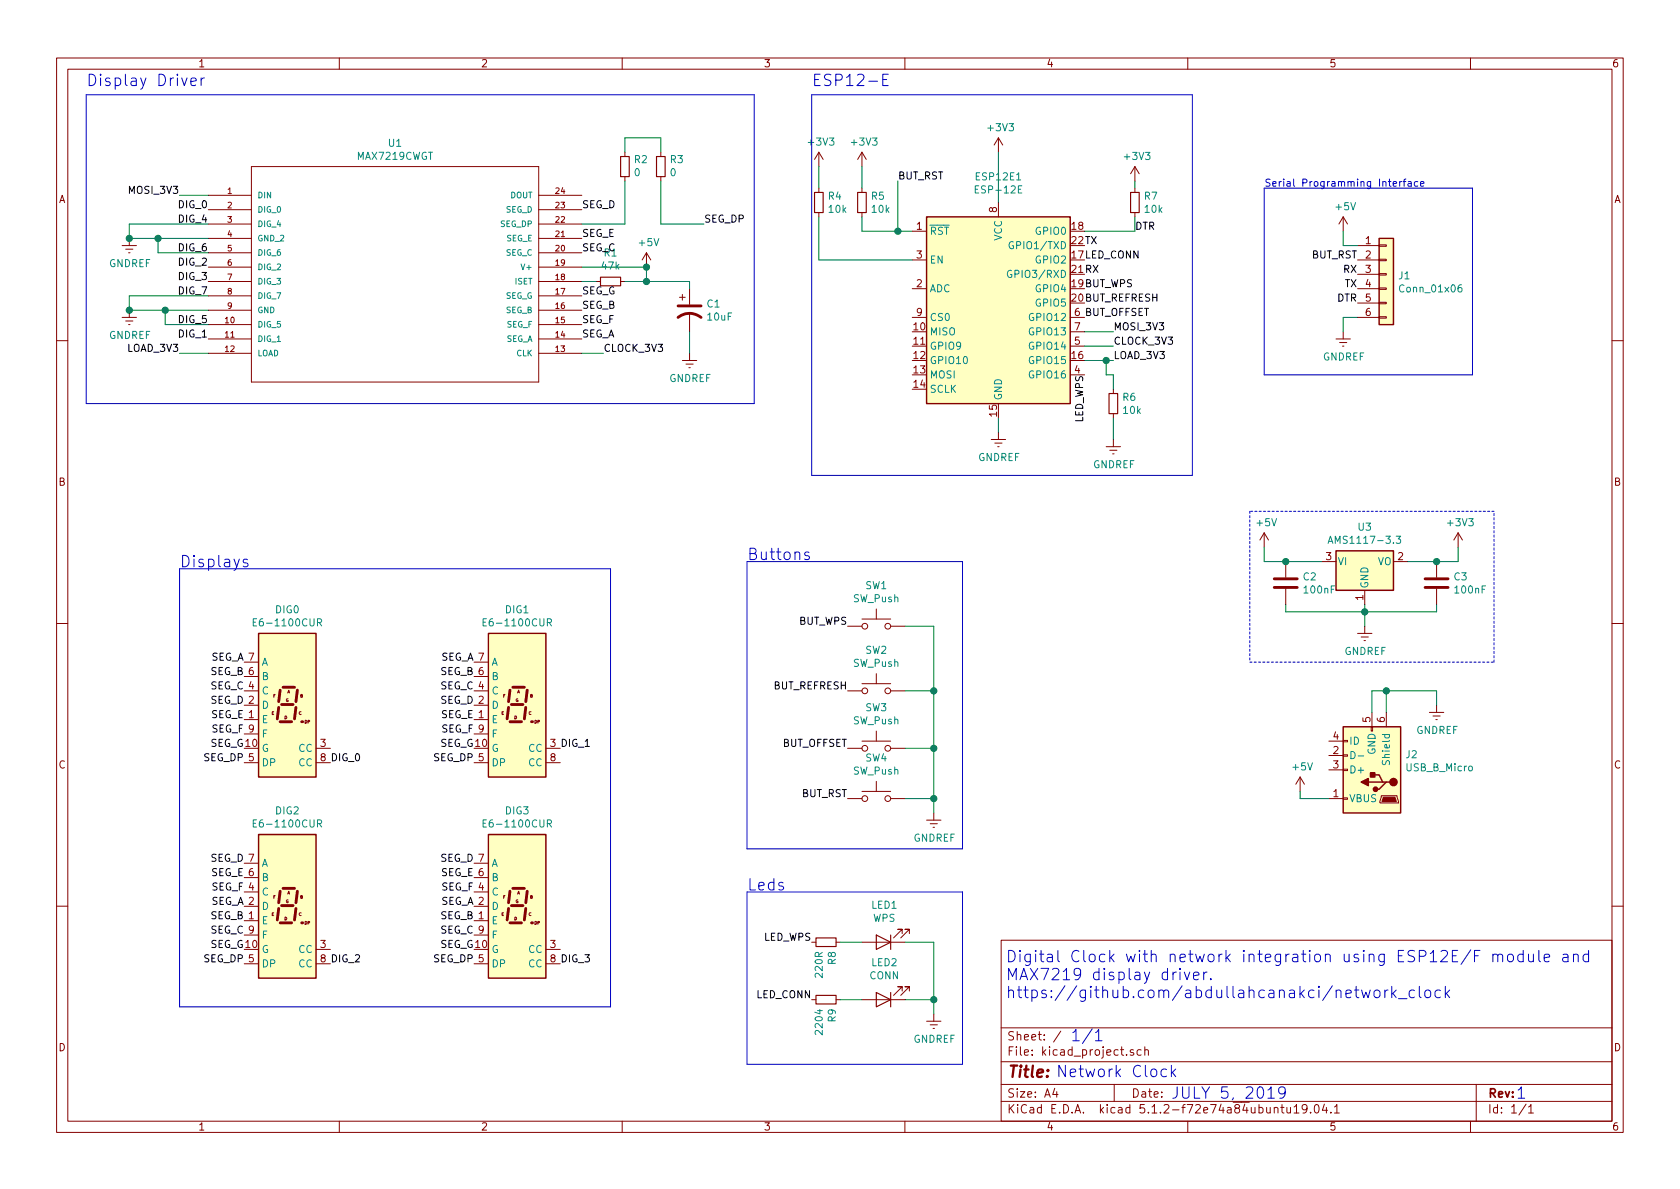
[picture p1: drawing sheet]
<svg xmlns="http://www.w3.org/2000/svg" width="297mm" height="210mm" viewBox="0 0 297 210" stroke-linecap="round" stroke-linejoin="round" font-family="sans-serif">
<g fill="none" stroke="#840000" stroke-width=".18">
<path d="M10 10.3h277v189.9h-277zM12 12.2h273v186.1h-273zM60 10.3v1.9M110 10.3v1.9M160 10.3v1.9M210 10.3v1.9M260 10.3v1.9M36.8 34.5h7.6M36.8 37.1h7.6M36.8 39.6h7.6M44.4 29.5h50.8v38.1h-50.8zM95.2 34.5h7.7"/>
<path d="M95.2 37.1h7.7M95.2 39.6h7.7M110.5 26.9v.8M110.5 31.2v.8M116.8 26.9v.8M116.8 31.2v.8M144.8 26.9v2.6M144.8 33.3v.7M144.8 37.6v.7M144.8 26.9l-.8 1.3M144.8 26.9l.7 1.3M152.4 26.9v2.6"/>
<path d="M152.4 33.3v.7M152.4 37.6v.7M152.4 26.9l-.8 1.3M152.4 26.9l.8 1.3M176.5 24.4v2.5M176.5 35.8v2.5M176.5 24.4l-.7 1.2M176.5 24.4l.8 1.2M200.7 29.5v2.5M200.7 33.3v.7M200.7 37.6v.7M200.7 29.5l-.8 1.2"/>
<path d="M200.7 29.5l.7 1.2M237.5 38.3l-.8 1.3M237.5 38.3v2.6M237.5 38.3l.8 1.3M21.6 56.1h2.5M21.6 43.4h2.5M22.2 56.8h1.3M22.2 44.1h1.3M22.7 44.7h.3M22.7 57.4h.3M22.9 42.2v1.2M22.9 54.9v1.2"/>
<path d="M36.8 42.2h7.6M36.8 44.7h7.6M36.8 47.2h7.6M36.8 49.8h7.6M36.8 52.3h7.6M36.8 54.9h7.6M36.8 57.4h7.6M36.8 59.9h7.6M95.2 42.2h7.7M95.2 44.7h7.7M95.2 47.2h7.7M95.2 49.8h7.7"/>
<path d="M95.2 52.3h7.7M95.2 54.9h7.7M95.2 57.4h7.7M95.2 59.9h7.7M105.4 49.8h.8M109.7 49.8h.8M114.3 44.7l-.8 1.3M114.3 44.7v2.5M114.3 44.7l.8 1.3M120.1 52.6h1.1M120.6 52.1v1M121.9 51v2.8"/>
<path d="M121.9 55.4v3.3M161.3 40.9h2.5M161.3 51h2.5M161.3 46h2.5M161.3 56.1h2.5M189.2 56.1h2.6M189.2 58.7h2.6M236.2 59.9h2.6M237.5 58.7v1.2M240 51h3.8M240 46h3.8M240 56.1h3.8"/>
<path d="M240 43.4h3.8M240 48.5h3.8M240 53.6h3.8M243.8 56h1.3v.3h-1.3zM243.8 53.5h1.3v.2h-1.3zM243.8 50.9h1.3v.3h-1.3zM243.8 48.4h1.3v.2h-1.3zM243.8 45.8h1.3v.3h-1.3zM243.8 43.3h1.3v.3h-1.3zM10 60.2h2M36.8 62.5h7.6M95.2 62.5h7.7"/>
<path d="M120.6 63.7h2.6M121.3 64.4h1.3M121.8 65h.2M121.9 62.5v1.2M175.3 77.7h2.5M175.9 78.4h1.3M176.4 79h.3M176.5 76.4v1.3M189.2 66.3h2.6M189.2 61.2h2.6M195.6 79h2.5M196.2 79.6h1.3"/>
<path d="M196.8 68.8v.8M196.8 73.1v.8M196.8 77.7v1.3M236.9 60.6h1.2M237.4 61.2h.2M285 60.2h2M196.7 80.3h.3M223.5 94.2l-.7 1.3M223.5 94.2v2.6M223.5 94.2l.8 1.3M227.3 99.3v2.8M233.7 99.3h2.5"/>
<path d="M246.4 99.3h2.5M254 99.3v2.8M257.8 94.2l-.8 1.3M257.8 94.2v2.6M257.8 94.2l.8 1.3M10 110.3h2M227.3 104.1v2.8M240 112h2.6M240.7 112.6h1.2M241.2 113.3h.2M241.3 104.4v2.5M241.3 110.7v1.3"/>
<path d="M254 104.1v2.8M285 110.3h2M10 160.2h2M177 166.3h108v32h-108zM285 160.2h2M60 198.3v1.9M110 198.3v1.9M160 198.3v1.9M177 194.8h108M177 191.8h108M177 187.8h108M177 181.8h108"/>
<path d="M186.5 192.5l-.4 1h1M186.8 193v1M187.6 182.3l-1.3 2M197 191.8v3M199.2 186.5v.1M200.4 185.7a.37 .37 0 0 0-.6 .1l.1 .2 .5 .2 .1 .1-.2 .3-.5-.1M201.8 185.7l-.5-.1-.3 .3 .1 .6 .2 .1 .5-.1M202.4 185.7h.1a.37 .37 0 0 1 .5 .1v.8M202.4 185.1v1.5M210 198.3v1.9M225.3 196l.1-.1a.37 .37 0 0 1 .6 .1v.8M226.4 195.8h.6"/>
<path d="M226.7 195.3v1.3l.3 .2M227.5 195.8l.1 .9 .3 .1 .3-.1M228.2 195.8v1M228.8 195.8l.4-.5v1.5M228.8 196.8h.9M231.1 196l-.3 .3-.4-.1-.2-.2v-.4l.2-.2 .4-.1 .2 .2a1.19 1.19 0 0 1-.2 1.2l-.4 .1M231.7 196.7v.1M232.5 195.5l.4-.2a.94 .94 0 0 1 0 1.5l-.5-.3v-.6zM234.2 195.2l-.4 1.1h.9M234.5 195.8v1M235.3 196.7v.1M235.9 195.8l.5-.5v1.5"/>
<path d="M235.9 196.8h.9M260 198.3v1.9M261 191.8v6.5M269.8 195.2l-1.2 2M270.3 195.8l.4-.5v1.5M270.3 196.8h.8"/>
</g>
<g fill="#ffffc2" stroke="#ffffc2" stroke-width=".18">
<path d="M163.8 38.3h25.4v33.1h-25.4z"/>
<path d="M236.2 97.4h10.2v7h-10.2z"/>
<path d="M243.8 42.2h2.6v15.2h-2.6z"/>
<path d="M45.7 112h10.2v25.4h-10.2z"/>
</g>
<path d="M163.8 38.3h25.4v33.1h-25.4zM243.8 42.2h2.6v15.2h-2.6zM236.2 97.4h10.2v7h-10.2zM45.7 112h10.2v25.4h-10.2z" fill="none" stroke="#840000" stroke-width=".25"/>
<path d="M180.7 32.9h-.6v1.2h.6M178.8 47.9a.59 .59 0 0 0-.7 .5 .59 .59 0 0 0 .7 .6l.1-.5h-.2M179.1 42.8a.59 .59 0 0 0-.7 .6 .59 .59 0 0 0 .7 .5l.1-.4h-.2M258.4 50.4h-.4a.87 .87 0 0 0 0 1.2l.4-.1v-.5l-.4-.2-.2 .3M234.8 96.1l.4-1.3 .5 1.3M234.9 95.7h.6M246.9 94.8h.7l-.4 .5 .4 .1v.5l-.2 .2-.5-.1" fill="none" stroke="#008484" stroke-width=".18"/>
<path d="M109.7 27.7h1.6v3.5h-1.6zM116.1 27.7h1.5v3.5h-1.5zM144 34h1.5v3.6h-1.5zM151.6 34h1.6v3.6h-1.6zM199.9 34h1.5v3.6h-1.5zM106.2 49h3.5v1.5h-3.5zM196.1 69.6h1.5v3.5h-1.5z" fill="none" stroke="#840000" stroke-width=".2"/>
<g fill="none" stroke="#840000" stroke-width=".51">
<path d="M119.9 56.1a3.3 3.3 0 0 1 4.1 0M119.9 54.1h4.1M225.3 103.9h4.1M225.3 102.4h4.1M252 103.9h4M252 102.4h4M49.3 125.1l-.3 2M49.5 127.6h2.1M49.5 122l-.2 2.1M49.8 124.6h2M50 121.5h2.1M52.3 125.1l-.2 2"/>
<path d="M52.6 122l-.3 2.1"/>
</g>
<g fill="none" stroke="#008400" stroke-width=".18">
<path d="M31.7 34.5h5.1M110.5 32v7.6h-7.6M110.5 26.9v-2.5h6.3v2.5M116.8 32v7.6h7.7M144.8 38.3v7.7h16.5M144.8 29.5v3.8M152.4 29.5v3.8M152.4 38.3v2.6M176.5 26.9v8.9M200.7 38.3v2.6h-8.9M200.7 32v1.3M22.9 42.2h5"/>
<path d="M22.9 54.9h6.3M102.9 47.2h11.4v2.6M102.9 49.8h2.5M110.5 49.8h11.4v1.2M121.9 58.7v3.8M191.8 58.7h5M237.5 40.9v2.5h2.5M240 56.1h-2.5v2.6M31.7 62.5h5.1M102.9 62.5h3.8M176.5 73.9v2.5M191.8 61.2h5"/>
<path d="M191.8 63.7h5M195.6 63.7v2.6h1.2v2.5M196.8 73.9v3.8M223.5 96.8v2.5h10.2M257.8 96.8v2.5h-8.9M227.3 106.9v1.3h26.7v-1.3M241.3 106.9v3.8"/>
</g>
<g fill="#008400" stroke="#008400" stroke-width=".25">
<circle cx="254" cy="99.3" r=".51"/>
<circle cx="227.3" cy="99.3" r=".51"/>
<circle cx="241.3" cy="108.2" r=".51"/>
<circle cx="195.6" cy="63.7" r=".51"/>
<circle cx="114.3" cy="47.2" r=".51"/>
<circle cx="114.3" cy="49.8" r=".51"/>
</g>
<circle cx="53.3" cy="127.6" r=".25" fill="#840000"/>
<path d="M43.2 119.6h2.5M43.2 117.1h2.5M43.2 127.2h2.5M43.2 124.7h2.5M43.2 122.2h2.5M43.2 134.9h2.5M43.2 129.8h2.5M55.9 132.3h2.5M55.9 134.9h2.5" fill="none" stroke="#840000" stroke-width=".18"/>
<path d="M44.8 110h.4M45.4 109.4h-.6v1.3h.6M56.1 110.1l.6-.1 .2-.2-.1-.3-.2-.1h-.5v1.3M56.4 110.1l.5 .6" fill="none" stroke="#008484" stroke-width=".18"/>
<path d="M86.4 112h10.1v25.4h-10.1z" fill="#ffffc2" stroke="#ffffc2" stroke-width=".18"/>
<path d="M86.4 112h10.1v25.4h-10.1z" fill="none" stroke="#840000" stroke-width=".25"/>
<path d="M89.9 125.1l-.2 2M90.2 127.6h2M90.2 122l-.3 2.1M90.4 124.6h2.1M90.7 121.5h2M93 125.1l-.3 2M93.2 122l-.2 2.1" fill="none" stroke="#840000" stroke-width=".51"/>
<circle cx="94" cy="127.6" r=".25" fill="#840000"/>
<path d="M83.8 119.6h2.6M83.8 117.1h2.6M83.8 127.2h2.6M83.8 124.7h2.6M83.8 122.2h2.6M83.8 134.9h2.6M83.8 129.8h2.6M96.5 132.3h2.6M96.5 134.9h2.6" fill="none" stroke="#840000" stroke-width=".18"/>
<path d="M85.4 110h.4M86 109.4h-.6v1.3h.6M96.8 110.1l.6-.1 .1-.2-.1-.3-.1-.1h-.5v1.3M97.1 110.1l.4 .6" fill="none" stroke="#008484" stroke-width=".18"/>
<path d="M45.7 147.6h10.2v25.4h-10.2z" fill="#ffffc2" stroke="#ffffc2" stroke-width=".18"/>
<path d="M45.7 147.6h10.2v25.4h-10.2z" fill="none" stroke="#840000" stroke-width=".25"/>
<path d="M49.5 157.6l-.2 2M50 157.1h2.1M52.6 157.6l-.3 2M49.3 160.6l-.3 2.1M49.5 163.2h2.1M49.8 160.1h2M52.3 160.6l-.2 2.1" fill="none" stroke="#840000" stroke-width=".51"/>
<circle cx="53.3" cy="163.2" r=".25" fill="#840000"/>
<path d="M43.2 157.7h2.5M43.2 155.2h2.5M43.2 152.6h2.5M43.2 162.8h2.5M43.2 160.3h2.5M43.2 170.4h2.5M43.2 165.3h2.5M55.9 167.9h2.5M55.9 170.4h2.5" fill="none" stroke="#840000" stroke-width=".18"/>
<path d="M44.8 145.6h.4M45.4 145h-.6v1.2h.6M56.1 145.6h.6l.2-.2-.1-.3-.2-.1h-.5v1.2M56.4 145.6l.5 .6" fill="none" stroke="#008484" stroke-width=".18"/>
<path d="M86.4 147.6h10.1v25.4h-10.1z" fill="#ffffc2" stroke="#ffffc2" stroke-width=".18"/>
<path d="M86.4 147.6h10.1v25.4h-10.1z" fill="none" stroke="#840000" stroke-width=".25"/>
<path d="M90.2 157.6l-.3 2M90.7 157.1h2M93.2 157.6l-.2 2M89.9 160.6l-.2 2.1M90.2 163.2h2M90.4 160.1h2.1M93 160.6l-.3 2.1" fill="none" stroke="#840000" stroke-width=".51"/>
<circle cx="94" cy="163.2" r=".25" fill="#840000"/>
<g fill="none" stroke="#840000" stroke-width=".18">
<path d="M149.9 110.7h2.5M152.4 109.5h5.1M154.9 107.7v1.8M154.9 119.1v1.8M157.5 110.7h2.5M149.9 122.2h2.5M149.9 132.3h2.5M152.4 120.9h5.1M152.4 131.1h5.1M152.4 139.9h5.1M154.9 129.3v1.8M154.9 138.2v1.7"/>
<path d="M157.5 122.2h2.5M157.5 132.3h2.5M229.9 137.4l-.8 1.3M229.9 137.4v2.5M229.9 137.4l.7 1.3M234.9 131.1h2.6M234.9 133.6h2.6M234.9 136.1h2.6M237.5 130.9h.8v.3h-.8zM237.5 133.5h.8v.2h-.8zM237.5 136h.8v.3h-.8zM242.4 128.5h.3v.8h-.3z"/>
<path d="M242.6 126v2.5M245.1 126v2.5M252.7 126h2.6M253.4 126.6h1.2M253.9 127.2h.2M254 124.7v1.3M83.8 157.7h2.6M83.8 155.2h2.6M83.8 152.6h2.6M149.9 141.2h2.5M157.5 141.2h2.5M163.8 145h2.6"/>
<path d="M164.5 145.7h1.2M165 146.3h.2M165.1 143.8v1.2M234.9 141.2h2.6M237.5 141.1h.8v.2h-.8zM244.2 140.7h2.8l.3 1.3h-3.3zM83.8 162.8h2.6M83.8 160.3h2.6M83.8 170.4h2.6M83.8 165.3h2.6M96.5 167.9h2.6M96.5 170.4h2.6"/>
<path d="M143.5 166.6h.8M143.5 176.8h.8M147.8 166.6h.8M147.8 176.8h.8M152.4 166.6h7.6M152.4 176.8h7.6M159.5 175.3v-.8h-.8h.8l-1.5 1.5M159.5 165.1v-.8h-.8h.8l-1.5 1.6M160.8 175.3v-.8h-.8h.8l-1.5 1.5M160.8 165.1v-.8h-.8h.8l-1.5 1.6M165.1 179.3v1.3M163.8 180.6h2.6"/>
<path d="M164.5 181.2h1.2M165 181.9h.2"/>
<circle cx="152.9" cy="110.7" r=".51"/>
<circle cx="157" cy="110.7" r=".51"/>
<circle cx="152.9" cy="122.2" r=".51"/>
<circle cx="152.9" cy="132.3" r=".51"/>
<circle cx="157" cy="122.2" r=".51"/>
<circle cx="157" cy="132.3" r=".51"/>
<circle cx="152.9" cy="141.2" r=".51"/>
<circle cx="157" cy="141.2" r=".51"/>
</g>
<path d="M238.9 132.9a.64 .64 0 0 1 .7 .6 .64 .64 0 0 1-.7 .7zM240.1 133.7h1M85.4 145.6h.4M86 145h-.6v1.2h.6M96.8 145.6h.6l.1-.2-.1-.3-.1-.1h-.5v1.2M97.1 145.6l.4 .6" fill="none" stroke="#008484" stroke-width=".18"/>
<g fill="none" stroke="#008400" stroke-width=".18">
<path d="M36.8 39.6h-13.9v2.6M158.7 32v8.9M36.8 52.3h-13.9v2.6M36.8 54.9h-7.6v2.5h7.6M36.8 42.2h-8.9v2.5h8.9M152.4 40.9h8.9M160 110.7h5.1v33.1M160 132.3h5.1M160 122.2h5.1M229.9 139.9v1.3h5M245.1 122.2v3.8M254 124.7v-2.5h-11.4v3.8"/>
<path d="M160 141.2h5.1M148.6 166.6h3.8M148.6 176.8h3.8M160 166.6h5.1v12.7M160 176.8h5.1"/>
</g>
<g fill="#008400" stroke="#008400" stroke-width=".25">
<circle cx="165.1" cy="132.3" r=".51"/>
<circle cx="165.1" cy="122.2" r=".51"/>
<circle cx="245.1" cy="122.2" r=".51"/>
<circle cx="165.1" cy="176.8" r=".51"/>
<circle cx="165.1" cy="141.2" r=".51"/>
<circle cx="22.9" cy="42.2" r=".51"/>
<circle cx="22.9" cy="54.9" r=".51"/>
<circle cx="29.2" cy="54.9" r=".51"/>
<circle cx="27.9" cy="42.2" r=".51"/>
<circle cx="158.8" cy="40.9" r=".51"/>
</g>
<path d="M237.5 128.5h10.1v15.3h-10.1z" fill="#ffffc2" stroke="#ffffc2" stroke-width=".18"/>
<path d="M237.5 128.5h10.1v15.3h-10.1zM241.9 138.3h2.6M242.6 137h1.2l.7 1.3h.6M245.7 138.3h-.6l-1.3 1.3h-.6" fill="none" stroke="#840000" stroke-width=".25"/>
<g fill="#840000" stroke="#840000" stroke-width=".25">
<path d="M242.3 136.6h.8v.8h-.8z"/>
<path d="M240.7 138.3l1.2-.6v1.2z"/>
<circle cx="246.4" cy="138.3" r=".63"/>
<circle cx="243.2" cy="139.6" r=".38"/>
</g>
<path d="M244.6 141h2l.3 .7h-2.6z" fill="#840000" stroke="#840000" stroke-width=".18"/>
<path d="M144.3 165.9h3.5v1.5h-3.5zM144.3 176h3.5v1.5h-3.5zM154.9 175.5l2.6 1.3-2.6 1.2zM154.9 165.3l2.6 1.3-2.6 1.3zM157.5 165.3v2.6M157.5 175.5v2.5" fill="none" stroke="#840000" stroke-width=".2"/>
<g fill="none" stroke="#0000c2" stroke-width=".18">
<path d="M15.2 16.8h118.1v54.6h-118.1zM33.8 14.4l.9-.1-.1-.4-.6-.1-.2 .3v.9l.2 .1 .6-.1M35.6 13.8v1.3M36.1 13.8l-.3 .1-.2 .3M143.5 16.8h67.3v67.3h-67.3zM156.1 14.1h.7M157 13.1h-.9v2h.9M223.5 33.3h36.8v33h-36.8zM247.5 32.1v.8M247.8 32.1l-.3 .2M248.1 32.1h.5M248.6 31.7l-.3 .1v1.1"/>
<path d="M249 32.2h.5v.7M249.5 32.4l-.4 .1-.2 .1 .2 .3h.4M250.7 32.2l-.4-.1-.2 .2 .1 .6h.5M251.2 32.5l.6-.1-.1-.2-.4-.1-.1 .2v.6h.5M43.8 99l-.2-.1-.5 .1v.5a.74 .74 0 0 1 .8 .3l-.1 .3-.2 .1-.6-.1M132.1 99.3h38.1v50.8h-38.1zM143 97.7a.48 .48 0 0 0-.7 .2l.1 .3a.68 .68 0 0 1 .7 .4l-.3 .4-.5-.1M31.7 100.6h76.2v77.4h-76.2zM132.1 157.7h38.1v30.5h-38.1zM209.4 171.9l.5 1.3 .5-1.3M211 172.6l1-.2-.1-.4-.6-.1-.3 .3 .1 .9 .2 .1 .6-.1M212.8 171.9v1.3"/>
<path d="M213.4 171.9l-.4 .1-.2 .3M214.1 173l.1 .1-.1 .1v-.2v.2M239.5 175.1h.8M239.8 174.4v1.7l.1 .2 .4 .1M240.7 175.1l.4 1.3 .4-.9 .4 .9 .4-1.3M243.1 175.2a.54 .54 0 0 1 .9 .3v.5a.55 .55 0 0 1-.5 .4 .55 .55 0 0 1-.6-.4v-.5zM244.9 175.1v1.3M245.4 175.1l-.4 .1-.1 .3M246.1 174.4v2M246.3 175.7l.6 .7M246.9 175.1l-.8 .7M247.2 176.6h1.6"/>
<path d="M250.1 175.2l-.6-.1-.4 .4v.5l.2 .3 .2 .1 .6-.1M251 174.4v1.7l.3 .3M252.1 175.2a.54 .54 0 0 1 .9 .3v.5a.54 .54 0 0 1-.6 .4 .54 .54 0 0 1-.5-.4v-.5zM254.7 175.2l-.6-.1-.4 .4v.5l.2 .3 .2 .1 .6-.1M255.5 174.4v2M255.7 175.7l.6 .7M256.3 175.1l-.8 .7M260.7 169h.7M261.7 168.1h-1v2M264 168.9a.52 .52 0 0 1 .7-.1l.1 1.3M264 168.7v1.4M264.8 169l.1-.2a.48 .48 0 0 1 .8 .2v1.1"/>
<path d="M266.7 168.8a.54 .54 0 0 1 .9 .3v.6a.54 .54 0 0 1-.5 .4 .54 .54 0 0 1-.6-.4v-.6zM269.3 168.8l-.6-.1-.3 .4v.6l.2 .3 .1 .1 .6-.1M269.3 168.1v2M270.3 168.7l.1 1.3a.52 .52 0 0 0 .7-.1M271.1 168.7v1.4M272.1 168.1v1.7l.3 .3M273 169.4l1-.2-.1-.4-.6-.1-.3 .3 .1 1 .2 .1 .6-.1M276.4 168.8l.2-.1 .5 .1 .1 1.3M277.2 169.2l-.6 .1a.39 .39 0 0 0-.3 .4 .39 .39 0 0 0 .3 .4l.6-.1M278.2 168.9a.47 .47 0 0 1 .8 .1v1.1M278.2 168.7v1.4M280.9 168.8l-.6-.1-.4 .4v.6l.2 .3 .2 .1 .6-.1"/>
<path d="M280.9 168.1v2M193.7 182.6l.6-.6v2M193.7 184h1.1M206.2 189.1l-.5-.1-.4 .4v.6l.2 .3 .2 .1 .5-.1M207.1 188.4v2M207.3 189.6l.6 .8M207.9 189l-.8 .8M224.2 194.2h1.1M227.2 193.1l-.4 .3-.5-.1-.2-.2v-.5l.2-.3a.67 .67 0 0 1 .9 .1 1.34 1.34 0 0 1-.5 1.8h-.4"/>
</g>
<path d="M221 90.4v26.7M264.2 90.4h-43.2M221 117.1h43.2M264.2 117.1v-26.7" fill="none" stroke="#0000c2" stroke-width=".18" stroke-dasharray=".4 .4"/>
<g font-size="2.8" fill="#0000c2">
<text x="15.2" y="15.2">Display Driver</text>
<text x="143.5" y="15.2">ESP12-E</text>
<text x="31.7" y="100.3">Displays</text>
<text x="132.1" y="99.1">Buttons</text>
<text x="132.1" y="157.5">Leds</text>
<text x="177.8" y="170.2">Digital Clock with network integration using ESP12E/F module and</text>
<text x="177.8" y="173.3">MAX7219 display driver.</text>
<text x="177.8" y="176.5">https://github.com/abdullahcanakci/network_clock</text>
<text x="189.2" y="184.1">1/1</text>
<text x="186.7" y="190.5">Network Clock</text>
<text x="207" y="194.3">JULY 5, 2019</text>
<text x="268" y="194.3">1</text>
</g>
<text font-size="2.8" fill="#840000" x="178" y="190.5">Title:</text>
<g font-size="2.1" fill="#840000">
<text x="178" y="184">Sheet: /</text>
<text x="178" y="186.7">File: kicad_project.sch</text>
<text x="178" y="196.9">KiCad E.D.A. kicad 5.1.2-f72e74a84ubuntu19.04.1</text>
<text x="178" y="194.1">Size: A4</text>
<text x="200" y="194.1">Date:</text>
<text x="263" y="194.1">Rev:</text>
<text x="263" y="196.9">Id: 1/1</text>
</g>
<g font-size="1.8" fill="#840000">
<text x="35" y="11.9">1</text>
<text x="85" y="11.9">2</text>
<text x="135" y="11.9">3</text>
<text x="185" y="11.9">4</text>
<text x="235" y="11.9">5</text>
<text x="285" y="11.9">6</text>
<text x="10.4" y="35.9">A</text>
<text x="285.4" y="35.9">A</text>
<text x="162.1" y="40.6">1</text>
<text x="176.3" y="37.6" transform="rotate(-90 176.3 37.6)">8</text>
<text x="189.5" y="40.6">18</text>
<text x="162.1" y="45.7">3</text>
<text x="241.5" y="43.2">1</text>
<text x="241.5" y="45.7">2</text>
<text x="162.1" y="50.8">2</text>
<text x="241.5" y="48.3">3</text>
<text x="241.5" y="50.8">4</text>
<text x="241.5" y="53.3">5</text>
<text x="161.6" y="58.4">10</text>
<text x="162.1" y="55.9">9</text>
<text x="190" y="58.4">7</text>
<text x="241.5" y="55.9">6</text>
<text x="161.6" y="61">11</text>
<text x="161.6" y="63.5">12</text>
<text x="189.5" y="63.5">16</text>
<text x="190" y="61">5</text>
<text x="161.6" y="66">13</text>
<text x="161.6" y="68.6">14</text>
<text x="190" y="66">4</text>
<text x="176.3" y="73.6" transform="rotate(-90 176.3 73.6)">15</text>
<text x="10.4" y="85.9">B</text>
<text x="285.4" y="85.9">B</text>
<text x="234.5" y="99.1">3</text>
<text x="247.2" y="99.1">2</text>
<text x="241" y="106.1" transform="rotate(-90 241 106.1)">1</text>
<text x="37.2" y="116.8">SEG_A 7</text>
<text x="37.2" y="119.4">SEG_B 6</text>
<text x="77.8" y="116.8">SEG_A 7</text>
<text x="77.8" y="119.4">SEG_B 6</text>
<text x="37.2" y="121.9">SEG_C 4</text>
<text x="37.2" y="124.5">SEG_D 2</text>
<text x="77.8" y="124.5">SEG_D 2</text>
<text x="77.8" y="121.9">SEG_C 4</text>
<text x="37.3" y="127">SEG_E 1</text>
<text x="37.4" y="129.5">SEG_F 9</text>
<text x="77.9" y="127">SEG_E 1</text>
<text x="78" y="129.5">SEG_F 9</text>
<text x="235.7" y="130.8">4</text>
<text x="242.3" y="127.7" transform="rotate(-90 242.3 127.7)">5</text>
<text x="244.9" y="127.7" transform="rotate(-90 244.9 127.7)">6</text>
<text x="10.4" y="135.9">C</text>
<text x="36" y="134.6">SEG_DP 5</text>
<text x="37.1" y="132.1">SEG_G 10</text>
<text x="56.7" y="132.1">3</text>
<text x="56.7" y="134.6">8 DIG_0</text>
<text x="76.6" y="134.6">SEG_DP 5</text>
<text x="77.7" y="132.1">SEG_G 10</text>
<text x="97.3" y="132.1">3 DIG_1</text>
<text x="97.3" y="134.6">8</text>
<text x="235.7" y="133.3">2</text>
<text x="235.7" y="135.9">3</text>
<text x="285.4" y="135.9">C</text>
<text x="235.7" y="141">1</text>
<text x="37.2" y="152.4">SEG_D 7</text>
<text x="37.3" y="154.9">SEG_E 6</text>
<text x="77.8" y="152.4">SEG_D 7</text>
<text x="77.9" y="154.9">SEG_E 6</text>
<text x="37.2" y="160">SEG_A 2</text>
<text x="37.4" y="157.5">SEG_F 4</text>
<text x="77.8" y="160">SEG_A 2</text>
<text x="78" y="157.5">SEG_F 4</text>
<text x="37.1" y="167.6">SEG_G 10</text>
<text x="37.2" y="162.6">SEG_B 1</text>
<text x="37.2" y="165.1">SEG_C 9</text>
<text x="56.7" y="167.6">3</text>
<text x="77.7" y="167.6">SEG_G 10</text>
<text x="77.8" y="162.6">SEG_B 1</text>
<text x="77.8" y="165.1">SEG_C 9</text>
<text x="97.3" y="167.6">3</text>
<text x="36" y="170.2">SEG_DP 5</text>
<text x="56.7" y="170.2">8 DIG_2</text>
<text x="76.6" y="170.2">SEG_DP 5</text>
<text x="97.3" y="170.2">8 DIG_3</text>
<text x="10.4" y="185.9">D</text>
<text x="285.4" y="185.9">D</text>
<text x="35" y="199.9">1</text>
<text x="85" y="199.9">2</text>
<text x="135" y="199.9">3</text>
<text x="185" y="199.9">4</text>
<text x="235" y="199.9">5</text>
<text x="285" y="199.9">6</text>
</g>
<g font-size="1.8" fill="#008484">
<text x="174.8" y="23.2">+3V3</text>
<text x="63.2" y="28.3">MAX7219CWGT</text>
<text x="68.7" y="26">U1</text>
<text x="112.2" y="28.8">R2</text>
<text x="118.5" y="28.8">R3</text>
<text x="143.1" y="25.7">+3V3</text>
<text x="150.7" y="25.7">+3V3</text>
<text x="199" y="28.3">+3V3</text>
<text x="112.2" y="31.2">0</text>
<text x="118.5" y="31.2">0</text>
<text x="146.5" y="35.3">R4</text>
<text x="154.1" y="35.3">R5</text>
<text x="172.7" y="31.9">ESP12E1</text>
<text x="172.9" y="34.2">ESP-12E</text>
<text x="202.4" y="35.3">R7</text>
<text x="146.6" y="37.6">10k</text>
<text x="154.2" y="37.6">10k</text>
<text x="164.3" y="41.5">RST</text>
<text x="183.3" y="41.5">GPIO0</text>
<text x="202.5" y="37.6">10k</text>
<text x="236.3" y="37.2">+5V</text>
<text x="19.3" y="47.2">GNDREF</text>
<text x="106.5" y="47.7">47k</text>
<text x="113.1" y="43.5">+5V</text>
<text x="164.3" y="46.6">EN</text>
<text x="177.2" y="42.6" transform="rotate(-90 177.2 42.6)">VCC</text>
<text x="179.3" y="44.1">GPIO1/TXD</text>
<text x="183.3" y="46.6">GPIO2</text>
<text x="164.3" y="51.7">ADC</text>
<text x="179.1" y="49.1">GPIO3/RXD</text>
<text x="183.3" y="51.7">GPIO4</text>
<text x="247.3" y="49.4">J1</text>
<text x="247.8" y="51.7">Conn_01x06</text>
<text x="19.3" y="59.9">GNDREF</text>
<text x="125" y="54.4">C1</text>
<text x="125.2" y="56.7">10uF</text>
<text x="164.3" y="59.3">MISO</text>
<text x="164.3" y="56.8">CS0</text>
<text x="182.3" y="56.8">GPIO12</text>
<text x="182.3" y="59.3">GPIO13</text>
<text x="183.3" y="54.2">GPIO5</text>
<text x="164.3" y="61.8">GPIO9</text>
<text x="164.3" y="64.4">GPIO10</text>
<text x="182.3" y="64.4">GPIO15</text>
<text x="182.3" y="61.8">GPIO14</text>
<text x="233.9" y="63.7">GNDREF</text>
<text x="118.3" y="67.6">GNDREF</text>
<text x="164.3" y="66.9">MOSI</text>
<text x="164.3" y="69.5">SCLK</text>
<text x="177.2" y="70.9" transform="rotate(-90 177.2 70.9)">GND</text>
<text x="182.3" y="66.9">GPIO16</text>
<text x="198.6" y="70.9">R6</text>
<text x="198.7" y="73.2">10k</text>
<text x="172.9" y="81.5">GNDREF</text>
<text x="193.2" y="82.8">GNDREF</text>
<text x="222.3" y="93.1">+5V</text>
<text x="240.2" y="93.8">U3</text>
<text x="256.1" y="93.1">+3V3</text>
<text x="235.8" y="96.2">AMS1117-3.3</text>
<text x="236.5" y="99.9">VI</text>
<text x="243.6" y="99.9">VO</text>
<text x="150.9" y="106.5">SW_Push</text>
<text x="153" y="104.2">SW1</text>
<text x="230.5" y="102.6">C2</text>
<text x="230.7" y="104.9">100nF</text>
<text x="241.9" y="104.1" transform="rotate(-90 241.9 104.1)">GND</text>
<text x="257.1" y="102.6">C3</text>
<text x="257.4" y="104.9">100nF</text>
<text x="45.5" y="110.8">E6-1100CUR</text>
<text x="48.7" y="108.5">DIG0</text>
<text x="86.2" y="110.8">E6-1100CUR</text>
<text x="89.4" y="108.5">DIG1</text>
<text x="46.2" y="117.7">A</text>
<text x="86.9" y="117.7">A</text>
<text x="150.9" y="117.9">SW_Push</text>
<text x="153" y="115.6">SW2</text>
<text x="237.7" y="115.8">GNDREF</text>
<text x="46.2" y="125.3">D</text>
<text x="46.2" y="122.8">C</text>
<text x="46.2" y="120.3">B</text>
<text x="86.9" y="125.3">D</text>
<text x="86.9" y="122.8">C</text>
<text x="86.9" y="120.3">B</text>
<text x="153" y="125.8">SW3</text>
<text x="46.2" y="127.9">E</text>
<text x="46.2" y="130.4">F</text>
<text x="86.9" y="127.9">E</text>
<text x="86.9" y="130.4">F</text>
<text x="150.9" y="128.1">SW_Push</text>
<text x="238.5" y="131.7">ID</text>
<text x="250.4" y="129.8">GNDREF</text>
<text x="46.2" y="133">G</text>
<text x="46.2" y="135.5">DP</text>
<text x="52.8" y="133">CC</text>
<text x="52.8" y="135.5">CC</text>
<text x="86.9" y="133">G</text>
<text x="86.9" y="135.5">DP</text>
<text x="93.4" y="133">CC</text>
<text x="93.4" y="135.5">CC</text>
<text x="150.9" y="137">SW_Push</text>
<text x="153" y="134.7">SW4</text>
<text x="228.7" y="136.2">+5V</text>
<text x="238.5" y="136.8">D+</text>
<text x="243.2" y="133.5" transform="rotate(-90 243.2 133.5)">GND</text>
<text x="245.7" y="134.8" transform="rotate(-90 245.7 134.8)">Shield</text>
<text x="248.6" y="134.1">J2</text>
<text x="248.7" y="136.4">USB_B_Micro</text>
<text x="238.5" y="141.9">VBUS</text>
<text x="45.5" y="146.3">E6-1100CUR</text>
<text x="48.7" y="144">DIG2</text>
<text x="86.2" y="146.3">E6-1100CUR</text>
<text x="89.4" y="144">DIG3</text>
<text x="161.5" y="148.8">GNDREF</text>
<text x="46.2" y="155.8">B</text>
<text x="46.2" y="153.3">A</text>
<text x="86.9" y="155.8">B</text>
<text x="86.9" y="153.3">A</text>
<text x="46.2" y="160.9">D</text>
<text x="46.2" y="158.4">C</text>
<text x="86.9" y="160.9">D</text>
<text x="86.9" y="158.4">C</text>
<text x="154.1" y="160.7">LED1</text>
<text x="46.2" y="163.4">E</text>
<text x="46.2" y="166">F</text>
<text x="86.9" y="163.4">E</text>
<text x="86.9" y="166">F</text>
<text x="154.4" y="163">WPS</text>
<text x="46.2" y="168.5">G</text>
<text x="46.2" y="171.1">DP</text>
<text x="52.8" y="168.5">CC</text>
<text x="52.8" y="171.1">CC</text>
<text x="86.9" y="168.5">G</text>
<text x="86.9" y="171.1">DP</text>
<text x="93.4" y="168.5">CC</text>
<text x="93.4" y="171.1">CC</text>
<text x="145.5" y="172.7" transform="rotate(-90 145.5 172.7)">220R</text>
<text x="147.8" y="170.6" transform="rotate(-90 147.8 170.6)">R8</text>
<text x="153.8" y="173.2">CONN</text>
<text x="154.1" y="170.9">LED2</text>
<text x="145.5" y="182.7" transform="rotate(-90 145.5 182.7)">2204</text>
<text x="147.8" y="180.7" transform="rotate(-90 147.8 180.7)">R9</text>
<text x="161.5" y="184.4">GNDREF</text>
</g>
<g font-size="1.8">
<text x="23.1" y="34.3">MOSI_3V3</text>
<text x="158.7" y="31.7">BUT_RST</text>
<text x="31.7" y="36.8">DIG_0</text>
<text x="31.7" y="39.4">DIG_4</text>
<text x="102.9" y="36.8">SEG_D</text>
<text x="102.9" y="41.9">SEG_E</text>
<text x="124.5" y="39.4">SEG_DP</text>
<text x="200.7" y="40.6">DTR</text>
<text x="31.7" y="44.4">DIG_6</text>
<text x="31.7" y="47">DIG_2</text>
<text x="102.9" y="44.4">SEG_C</text>
<text x="106.8" y="45.4">R1</text>
<text x="189.5" y="45.7">17LED_CONN</text>
<text x="189.5" y="43.2">22TX</text>
<text x="231.9" y="45.7">BUT_RST</text>
<text x="31.7" y="49.5">DIG_3</text>
<text x="31.7" y="52.1">DIG_7</text>
<text x="102.9" y="52.1">SEG_G</text>
<text x="189.5" y="50.8">19BUT_WPS</text>
<text x="189.5" y="53.3">20BUT_REFRESH</text>
<text x="189.5" y="48.3">21RX</text>
<text x="236.4" y="53.3">DTR</text>
<text x="237.6" y="48.3">RX</text>
<text x="237.8" y="50.8">TX</text>
<text x="31.7" y="57.1">DIG_5</text>
<text x="31.7" y="59.7">DIG_1</text>
<text x="102.9" y="54.6">SEG_B</text>
<text x="102.9" y="57.1">SEG_F</text>
<text x="102.9" y="59.7">SEG_A</text>
<text x="190" y="55.9">6 BUT_OFFSET</text>
<text x="196.8" y="58.4">MOSI_3V3</text>
<text x="22.6" y="62.2">LOAD_3V3</text>
<text x="106.7" y="62.2">CLOCK_3V3</text>
<text x="196.8" y="63.5">LOAD_3V3</text>
<text x="196.8" y="61">CLOCK_3V3</text>
<text x="191.5" y="74.8" transform="rotate(-90 191.5 74.8)">LED_WPS</text>
<text x="141.2" y="110.5">BUT_WPS</text>
<text x="136.8" y="121.9">BUT_REFRESH</text>
<text x="138.3" y="132.1">BUT_OFFSET</text>
<text x="141.7" y="141">BUT_RST</text>
<text x="135" y="166.4">LED_WPS</text>
<text x="133.8" y="176.5">LED_CONN</text>
</g>
<text font-size="1.8" fill="#0000c2" x="223.5" y="33">Serial Programming Interface</text>
<g font-size="1.4" fill="#840000">
<text x="40.3" y="34.3">1</text>
<text x="98.3" y="34.3">24</text>
<text x="40.3" y="36.8">2</text>
<text x="40.3" y="39.4">3</text>
<text x="40.3" y="41.9">4</text>
<text x="98.3" y="41.9">21</text>
<text x="98.3" y="39.4">22</text>
<text x="98.3" y="36.8">23</text>
<text x="40.3" y="44.4">5</text>
<text x="40.3" y="47">6</text>
<text x="98.3" y="47">19</text>
<text x="98.3" y="44.4">20</text>
<text x="40.3" y="49.5">7</text>
<text x="40.3" y="52.1">8</text>
<text x="98.3" y="52.1">17</text>
<text x="98.3" y="49.5">18</text>
<text x="39.9" y="57.1">10</text>
<text x="39.9" y="59.7">11</text>
<text x="40.3" y="54.6">9</text>
<text x="98.3" y="59.7">14</text>
<text x="98.3" y="57.1">15</text>
<text x="98.3" y="54.6">16</text>
<text x="39.9" y="62.2">12</text>
<text x="98.3" y="62.2">13</text>
</g>
<g font-size="1.4" fill="#008484">
<text x="45.5" y="35">DIN</text>
<text x="90.2" y="35">DOUT</text>
<text x="45.5" y="37.6">DIG_0</text>
<text x="45.5" y="40.1">DIG_4</text>
<text x="88.5" y="40.1">SEG_DP</text>
<text x="89.4" y="37.6">SEG_D</text>
<text x="45.5" y="42.7">GND_2</text>
<text x="45.5" y="45.2">DIG_6</text>
<text x="45.5" y="47.7">DIG_2</text>
<text x="89.4" y="45.2">SEG_C</text>
<text x="89.5" y="42.7">SEG_E</text>
<text x="92.5" y="47.7">V+</text>
<text x="45.5" y="50.3">DIG_3</text>
<text x="45.5" y="52.8">DIG_7</text>
<text x="89.4" y="52.8">SEG_G</text>
<text x="91.1" y="50.3">ISET</text>
<text x="45.5" y="55.4">GND</text>
<text x="45.5" y="57.9">DIG_5</text>
<text x="89.4" y="55.4">SEG_B</text>
<text x="89.6" y="57.9">SEG_F</text>
<text x="45.5" y="60.4">DIG_1</text>
<text x="45.5" y="63">LOAD</text>
<text x="89.4" y="60.4">SEG_A</text>
<text x="91.3" y="63">CLK</text>
</g>
<g font-size=".7" fill="#840000">
<text x="48.3" y="123.3">F</text>
<text x="50.5" y="124.1">G</text>
<text x="50.8" y="122.6">A</text>
<text x="53.1" y="123.3">B</text>
<text x="89" y="123.3">F</text>
<text x="91.2" y="124.1">G</text>
<text x="91.4" y="122.6">A</text>
<text x="93.7" y="123.3">B</text>
<text x="48" y="126.4">E</text>
<text x="50.3" y="127.1">D</text>
<text x="52.8" y="126.4">C</text>
<text x="53.9" y="127.9">DP</text>
<text x="88.7" y="126.4">E</text>
<text x="90.9" y="127.1">D</text>
<text x="93.5" y="126.4">C</text>
<text x="94.5" y="127.9">DP</text>
<text x="48" y="161.9">E</text>
<text x="48.3" y="158.9">F</text>
<text x="50.5" y="159.7">G</text>
<text x="50.8" y="158.1">A</text>
<text x="52.8" y="161.9">C</text>
<text x="53.1" y="158.9">B</text>
<text x="88.7" y="161.9">E</text>
<text x="89" y="158.9">F</text>
<text x="91.2" y="159.7">G</text>
<text x="91.4" y="158.1">A</text>
<text x="93.5" y="161.9">C</text>
<text x="93.7" y="158.9">B</text>
<text x="50.3" y="162.7">D</text>
<text x="53.9" y="163.5">DP</text>
<text x="90.9" y="162.7">D</text>
<text x="94.5" y="163.5">DP</text>
</g>
</svg>
